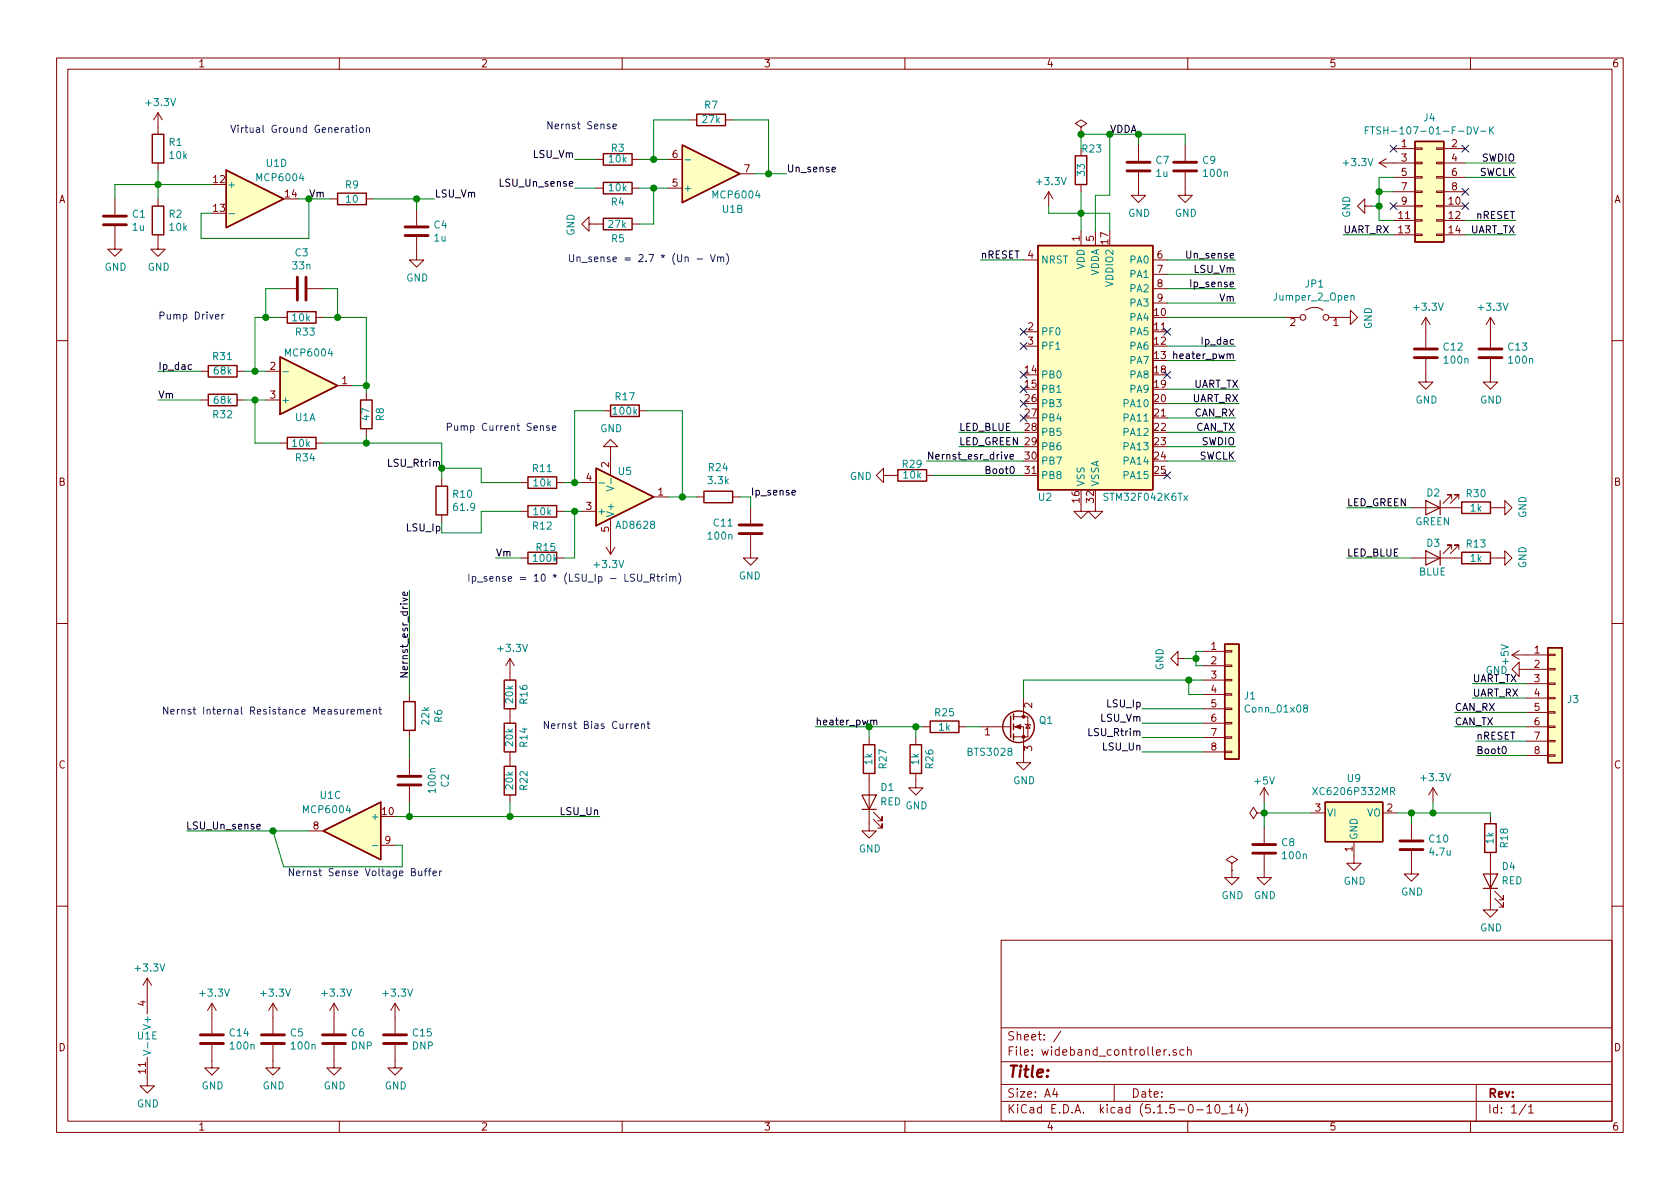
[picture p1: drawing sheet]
<svg xmlns="http://www.w3.org/2000/svg" width="297mm" height="210mm" viewBox="0 0 297 210" stroke-linecap="round" stroke-linejoin="round" font-family="sans-serif">
<g fill="none" stroke="#840000" stroke-width=".18">
<path d="M10 10.3h277v189.9h-277zM12 12.2h273v186.1h-273zM27.9 19.9v3.8M27.9 19.9l-.7 1.3M27.9 19.9l.8 1.3M60 10.3v1.9M110 10.3v1.9M160 10.3v1.9M210 10.3v1.9M260 10.3v1.9M20.3 40v4.1h1.3l-1.3 1.2-1.3-1.2h1.3M20.3 35.2v2.8"/>
<path d="M27.9 28.8v1.3M27.9 35.2v1.2M58.4 35.2h1.3M64.8 35.2h1.2M73.7 37.1v2.8M104.1 39.6v-1.3l-1.2 1.3 1.2 1.3v-1.3h2.6M105.4 33.3h1.3M105.4 28.2h1.3M111.8 33.3h1.2M111.8 28.2h1.2M111.8 39.6h1.2M118.1 33.3h2.5"/>
<path d="M118.1 28.2h2.5M121.9 21.2h1.3M128.3 21.2h1.2M130.8 30.7h2.5M185.4 33.9l-.7 1.3M185.4 33.9v2.5M185.4 33.9l.8 1.3M191.1 22.5l1.1-.7-1.1-.6-1 .6 1 .7v1.2M191.1 23.7h.1M191.1 32.6v1.3M201.3 30.5v4h1.3l-1.3 1.3-1.3-1.3h1.3M201.3 25.6v2.8"/>
<path d="M209.5 30.5v4h1.3l-1.3 1.3-1.2-1.3h1.2M209.5 25.6v2.8M241.3 36.4v-1.2l-1.3 1.2 1.3 1.3v-1.3h1.3M243.8 28.8h6.4M243.8 28.8l1.3 .8M245.1 28.1l-1.3 .7M246.4 26.3h3.8M246.4 36.4h3.8M246.4 39h3.8M246.4 31.4h3.8M246.4 33.9h3.8M250.2 38.9h1.3v.2h-1.3z"/>
<path d="M250.2 36.3h1.3v.3h-1.3zM250.2 31.2h1.3v.3h-1.3zM250.2 28.7h1.3v.3h-1.3zM250.2 26.2h1.3v.2h-1.3zM250.2 33.8h1.3v.2h-1.3zM254 38.9h1.3v.2h-1.3zM254 36.3h1.3v.3h-1.3zM254 31.2h1.3v.3h-1.3zM254 28.7h1.3v.3h-1.3zM254 26.2h1.3v.2h-1.3zM254 33.8h1.3v.2h-1.3zM255.3 26.3h3.8"/>
<path d="M255.3 36.4h3.8M255.3 39h3.8M255.3 28.8h3.8M255.3 31.4h3.8M255.3 33.9h3.8M27.9 41.5v2.6h1.3l-1.3 1.2-1.2-1.2h1.2M49.5 51h2.8M49.5 56.1h1.3M54.4 51h2.7M55.9 56.1h1.2M73.7 41.9v4.1h1.2l-1.2 1.2-1.3-1.2h1.3M181 58.7h2.5"/>
<path d="M181 46h2.5M191.1 40.9v2.5M193.7 40.9v2.5M203.8 46h2.6M203.8 48.5h2.6M203.8 51h2.6M203.8 53.6h2.6M227.3 56.1h2.6M230.9 54.9a2.53 2.53 0 0 1 3 0M234.9 56.1h3.9v1.3l1.2-1.3-1.2-1.2v1.2M246.4 41.5h3.8M250.2 41.4h1.3v.3h-1.3z"/>
<path d="M252.1 56.1l-.8 1.3M252.1 56.1v5.4M252.1 56.1l.8 1.3M254 41.4h1.3v.3h-1.3zM255.3 41.5h3.8M263.5 56.1v5.4M263.5 56.1l-.7 1.3M263.5 56.1l.8 1.3M10 60.2h2M35.6 65.7h1.2M35.6 70.7h1.2M41.9 65.7h1.3"/>
<path d="M41.9 70.7h1.3M47 65.7h2.5M47 70.7h2.5M49.5 78.4h1.3M55.9 78.4h1.2M59.7 68.2h2.5M64.8 69.5v1.2M64.8 75.8v1.3M106.7 72.6h1.2M107.9 79h-1.2l1.2-1.3 1.3 1.3h-1.3v5.1M113 72.6h1.3M181 61.2h2.5"/>
<path d="M252.1 63.5v4.1h1.3l-1.3 1.2-1.3-1.2h1.3M263.5 63.5v4.1h1.3l-1.3 1.2-1.2-1.2h1.2M285 60.2h2M78.1 84.7v1.3M78.1 91.1v1.2M92.1 98.7h1.2M92.1 85.3h1.2M92.1 90.4h1.2M98.4 98.7h1.3M98.4 85.3h1.3M98.4 90.4h1.3M102.9 85.3h2.5"/>
<path d="M102.9 90.4h2.5M107.2 96.8l.7 1.2M107.9 91.7v6.3M108.7 96.8l-.8 1.2M115.6 87.9h2.5M123.2 87.9h1.3M129.5 87.9h1.3M132.7 94.6v4.1h-1.3l1.3 1.2 1.3-1.2h-1.3M132.7 89.8v2.8M156.2 84.1v-1.3l-1.3 1.3 1.3 1.2v-1.2h2.5M163.8 84.1h1.3M191.1 89.1v1.3h1.3l-1.3 1.3-1.2-1.3h1.2"/>
<path d="M193.7 89.1v1.3h1.2l-1.2 1.3-1.3-1.3h1.3M249.6 89.8h8.8M249.6 98.7h8.8M256.7 88.3v-.8h-.8h.8l-1.6 1.5M256.7 97.1v-.7h-.8h.8l-1.6 1.5M257.9 88.3v-.8h-.7h.7l-1.5 1.5M257.9 97.1v-.7h-.7h.7l-1.5 1.5M263.5 98.7h2.6v-1.3l1.2 1.3-1.2 1.2v-1.2M263.5 89.8h2.6v-1.3l1.2 1.3-1.2 1.3v-1.3M10 110.3h2M90.2 116.5v3.8M90.2 116.5l-.8 1.2"/>
<path d="M90.2 116.5l.7 1.2M208.3 116.5v-1.3l-1.3 1.3 1.3 1.2v-1.2h1.2M212.7 115.2h3.8M212.7 117.7h3.8M216.5 117.6h1.3v.3h-1.3zM216.5 115.1h1.3v.2h-1.3zM267.3 115.8l1.3 .8M267.3 115.8h6.4M268.6 118.4v-1.3l-1.3 1.3 1.3 1.2v-1.2h5.1M268.6 115.1l-1.3 .7M273.7 118.2h1.3v.3h-1.3zM273.7 115.7h1.3v.2h-1.3z"/>
<path d="M285 110.3h2M72.4 122.8v1.3M72.4 129.2v1.2M72.4 134.2v2.8M72.4 139.1v2.8M90.2 125.3v2.6M90.2 133v2.5M153.7 136.8v10.1h1.2l-1.2 1.3-1.3-1.3h1.3M153.7 130.4v1.3M161.9 136.8v2.5h1.3l-1.3 1.3-1.2-1.3h1.2M161.9 130.4v1.3M163.2 128.5h1.3"/>
<path d="M169.5 128.5h1.3M173.4 128.5h5.3M179.2 128.5h1.8v6.4h1.2l-1.2 1.2-1.3-1.2h1.3M179.2 126.7h2.5v3.6h-2.5M181 123.4v3.3M181.2 128l.2 .1h.7l.1 .2M181.7 128.1l.4 .7h-.7zM212.7 120.3h3.8M212.7 122.8h3.8M212.7 125.3h3.8M212.7 127.9h3.8M212.7 130.4h3.8"/>
<path d="M212.7 133h3.8M216.5 127.8h1.3v.2h-1.3zM216.5 130.3h1.3v.3h-1.3zM216.5 132.8h1.3v.3h-1.3zM216.5 125.2h1.3v.3h-1.3zM216.5 120.1h1.3v.3h-1.3zM216.5 122.7h1.3v.2h-1.3zM223.5 139.3v2.6M223.5 139.3l-.7 1.3M223.5 139.3l.8 1.3M253.4 139.3l-.8 1.3M253.4 139.3v2.6"/>
<path d="M253.4 139.3l.7 1.3M269.9 128.5h3.8M269.9 120.9h3.8M269.9 123.4h3.8M269.9 126h3.8M269.9 131.1h3.8M269.9 133.6h3.8M273.7 128.4h1.3v.2h-1.3zM273.7 130.9h1.3v.3h-1.3zM273.7 133.5h1.3v.2h-1.3zM273.7 125.9h1.3v.2h-1.3zM273.7 120.8h1.3v.2h-1.3z"/>
<path d="M273.7 123.3h1.3v.3h-1.3zM54.6 146.9h2.5M67.3 149.5h2.5M90.2 140.6v1.3M154.4 144.9l1.6 1.5v-.7v.7h-.8M154.4 143.6l1.6 1.6v-.8v.8h-.8M217.8 152.6l1-.6-1-.6-1 .6 1 .6v1.3M217.8 153.9h.1M217.8 153.9v1.3h1.3l-1.3 1.3-1.3-1.3h1.3M222.2 143.8l-.6-1.1-.6 1.1 .6 1 .6-1h1.3M223.5 143.8h.1M223.5 151.1v4.1h1.3l-1.3 1.3-1.3-1.3h1.3"/>
<path d="M223.5 146.3v2.8M231.8 143.8h2.5M239.4 148.8v3.8h1.3l-1.3 1.3-1.3-1.3h1.3M244.5 143.8h2.5M249.6 150.5v4.1h1.2l-1.2 1.2-1.3-1.2h1.3M249.6 145.7v2.8M263.5 150.7v10.2h1.3l-1.3 1.3-1.2-1.3h1.2M263.5 144.4v1.3M264.3 158.9l1.5 1.5v-.8v.8h-.8M264.3 157.6l1.5 1.5v-.7v.7h-.8M10 160.2h2M26 173v6.3"/>
<path d="M26 173l-.7 1.2M26 173l.8 1.2M37.5 177.4v5.3M37.5 177.4l-.8 1.3M37.5 177.4l.7 1.3M48.3 177.4v5.3M48.3 177.4l-.8 1.3M48.3 177.4l.7 1.3M59.1 177.4v5.3M59.1 177.4l-.8 1.3M59.1 177.4l.7 1.3M69.8 177.4v5.3"/>
<path d="M69.8 177.4l-.7 1.3M69.8 177.4l.8 1.3M177 166.3h108v32h-108zM285 160.2h2M26 186.9v5.1h1.3l-1.3 1.3-1.2-1.3h1.2M37.5 184.8v4h1.2l-1.2 1.3-1.3-1.3h1.3M48.3 184.8v4h1.2l-1.2 1.3-1.3-1.3h1.3M59.1 184.8v4h1.2l-1.2 1.3-1.3-1.3h1.3M60 198.3v1.9M69.8 184.8v4h1.3l-1.3 1.3-1.2-1.3h1.2M110 198.3v1.9M160 198.3v1.9"/>
<path d="M177 194.8h108M177 191.8h108M177 187.8h108M177 181.8h108M186.5 192.5l-.4 1h1M186.8 193v1M187.6 182.3l-1.3 2M197 191.8v3M205.8 185.6v1M206.2 185.6l-.4 .3M206.8 186.5v.1M208 185.7a.37 .37 0 0 0-.6 .1l.1 .2 .5 .2 .1 .1-.3 .3-.4-.1"/>
<path d="M209.3 185.7l-.4-.1-.3 .3 .1 .6 .2 .1 .4-.1M210 185.7a.37 .37 0 0 1 .6 .1v.8M210 185.1v1.5M210 198.3v1.9M211.6 196.3h1.2M213.4 195.8l.4-.5v1.5M213.4 196.8h.8M215 195.4l.3-.1a.94 .94 0 0 1 0 1.5 .8 .8 0 0 1-.6-.6 .8 .8 0 0 1 .3-.8zM216 197h1.1M217.4 195.8l.4-.5v1.5M217.4 196.8h.8M219.2 195.2l-.4 1.1h.9"/>
<path d="M219.5 195.8v1M220.2 195.1a1.71 1.71 0 0 1 0 2.3M260 198.3v1.9M261 191.8v6.5M269.8 195.2l-1.2 2M270.3 195.8l.4-.5v1.5M270.3 196.8h.8"/>
<circle cx="230.4" cy="56.1" r=".51"/>
<circle cx="234.4" cy="56.1" r=".51"/>
</g>
<path d="M252.1 88.5l2.5 1.3-2.5 1.3zM252.1 97.4l2.5 1.3-2.5 1.2zM254.6 88.5v2.6M254.6 97.4v2.5M152.4 140.6h2.5l-1.2 2.5zM152.4 143.1h2.5M262.3 154.6h2.5l-1.3 2.5zM262.3 157.1h2.5" fill="none" stroke="#840000" stroke-width=".2"/>
<g fill="none" stroke="#840000" stroke-width=".25">
<path d="M26.9 36.4h2.1v5.1h-2.1zM26.9 23.7h2.1v5.1h-2.1zM40 30.1l10.2 5.1-10.2 5.1zM59.7 34.2h5.1v2h-5.1zM106.7 32.3h5.1v2h-5.1zM106.7 27.2h5.1v2h-5.1zM106.7 38.6h5.1v2h-5.1zM120.6 25.6l10.2 5.1-10.2 5.1zM123.2 20.2h5.1v2h-5.1zM190.1 27.6h2.1v5h-2.1zM250.2 25h5.1v17.8h-5.1zM50.8 55.1h5.1v2h-5.1z"/>
<path d="M183.5 43.4h20.3v43.2h-20.3zM36.8 64.6h5.1v2.1h-5.1zM36.8 69.7h5.1v2h-5.1zM49.5 63.1l10.2 5.1-10.2 5.1zM50.8 77.3h5.1v2.1h-5.1zM63.8 70.7h2v5.1h-2zM107.9 71.6h5.1v2.1h-5.1zM77.1 86h2v5.1h-2zM93.3 84.3h5.1v2.1h-5.1zM93.3 89.4h5.1v2h-5.1zM93.3 97.7h5.1v2h-5.1zM105.4 82.8l10.2 5.1-10.2 5.1z"/>
<path d="M124.5 86.9h5v2h-5zM158.7 83.1h5.1v2h-5.1zM258.4 97.7h5.1v2h-5.1zM258.4 88.8h5.1v2h-5.1zM216.5 113.9h2.6v20.3h-2.6zM273.7 114.5h2.5v20.4h-2.5zM71.4 124.1h2v5.1h-2zM89.2 120.3h2v5h-2zM89.2 127.9h2v5.1h-2zM89.2 135.5h2v5.1h-2zM152.7 131.7h2v5.1h-2zM160.9 131.7h2v5.1h-2z"/>
<path d="M164.5 127.5h5v2h-5zM178.7 126.6v3.8M179.2 126.2v1M179.2 128v1M179.2 129.8v1M57.1 146.9l10.2-5v10.1zM234.3 141.9h10.2v6.9h-10.2zM262.5 145.7h2v5h-2z"/>
<circle cx="180.1" cy="128.5" r="2.79"/>
</g>
<g fill="none" stroke="#840000" stroke-width=".51">
<path d="M18.3 39.7h4.1M18.3 38.2h4.1M199.3 30.2h4M199.3 28.7h4M207.5 30.2h4.1M207.5 28.7h4.1M52.6 49v4.1M54.1 49v4.1M71.6 41.7h4.1M71.6 40.1h4.1M250.1 63.2h4M250.1 61.7h4"/>
<path d="M261.5 63.2h4.1M261.5 61.7h4.1M130.7 94.4h4M130.7 92.8h4M70.4 137.3h4M70.4 138.8h4M221.5 150.9h4.1M221.5 149.3h4.1M247.5 150.2h4.1M247.5 148.7h4.1M35.4 184.5h4.1M35.4 183h4.1"/>
<path d="M46.2 184.5h4.1M46.2 183h4.1M57 184.5h4.1M57 183h4.1M67.8 184.5h4.1M67.8 183h4.1"/>
</g>
<g fill="#ffffc2" stroke="#ffffc2" stroke-width=".18">
<path d="M183.5 43.4h20.3v43.2h-20.3z"/>
<path d="M250.2 25h5.1v17.8h-5.1z"/>
<path d="M216.5 113.9h2.6v20.3h-2.6z"/>
<path d="M57.1 146.9l10.2-5v10.1z"/>
<path d="M105.4 82.8l10.2 5.1-10.2 5.1z"/>
<path d="M273.7 114.5h2.5v20.4h-2.5z"/>
<path d="M234.3 141.9h10.2v6.9h-10.2z"/>
<path d="M40 30.1l10.2 5.1-10.2 5.1z"/>
<path d="M49.5 63.1l10.2 5.1-10.2 5.1z"/>
<path d="M120.6 25.6l10.2 5.1-10.2 5.1z"/>
</g>
<g fill="none" stroke="#008484" stroke-width=".18">
<path d="M40.5 37.8h1M121.1 28.3h1M241.4 23h.4M242 22.4h-.6v1.3M242.3 22.4h.8M242.7 22.4v1.3M244.1 22.5l-.5-.1-.1 .1v.4l.5 .3 .1 .3-.2 .2-.5-.1M261.8 23.2h1M263.4 22.4v1.3M263.6 23l.5 .7M264.1 22.4l-.7 .8M238.9 52.4l.2-.2 .3 .1v.8"/>
<path d="M50 65.7h1M105.9 85.4h1M107.2 85.9l1.3 .5-1.3 .4M108 84.6v.9M230.7 125.2l-.2-.1v-.3l.2-.1h.4v.4l-.5 .2-.1 .1v.3l.2 .2h.4l.1-.2-.1-.4-.1-.1M232.1 139.3l.8 1.2M232.9 139.3l-.8 1.2M245.9 139.9l.7-.1v-.4l-.2-.1h-.5v1.2M246.2 139.9l.4 .6M65.8 149.5h1M25.3 185.7l1.3 .5-1.3 .4M26.1 184.4v.9"/>
</g>
<g fill="#840000" stroke="#840000" stroke-width=".18">
<path d="M179.5 128.5l1-.4v.8z"/>
<circle cx="181" cy="130.3" r=".25"/>
<circle cx="181" cy="126.7" r=".25"/>
</g>
<g fill="none" stroke="#008400" stroke-width=".18">
<path d="M27.9 30.1v5.1M37.5 32.6h-17.2v2.6M52.7 35.2h5.7M54.6 35.2v7h-19v-4.5h1.9M66 35.2h10.8M73.7 35.2v1.9M101.6 33.3h3.8M101.6 28.2h3.8M113 33.3h5.1M113 28.2h5.1M115.6 33.3v6.3h-2.6M121.9 21.2h-6.3v7"/>
<path d="M129.5 21.2h6.4v9.5M133.3 30.7h5.8M185.4 36.4v1.3h10.8v3.2M191.1 33.9v7M196.2 23.7v10.8h-2.5v6.4M201.3 23.7v1.9M209.5 25.6v-1.9h-18.4v2.6M242.6 36.4h1.2M243.8 33.9h2.6M246.4 31.4h-2.6v7.6h2.6M259.1 39h8.9M259.1 28.8h8.9"/>
<path d="M259.1 31.4h8.9M49.5 56.1h-4.4v9.6M49.5 51h-2.5v5.1M57.1 56.1h7.7v13.4M57.1 51h2.6v5.1M173.4 46h7.6M206.4 46h12M206.4 56.1h20.9M206.4 48.5h12M206.4 51h12M206.4 53.6h12M237.5 41.5h8.9"/>
<path d="M259.1 41.5h8.9M27.9 70.7h7.7M27.9 65.7h7.7M43.2 70.7h3.8M43.2 65.7h3.8M45.1 70.7v7.7h4.4M57.1 78.4h21v6.3M62.2 68.2h2.6M64.8 77.1v1.3M106.7 72.6h-5.1v12.7M114.3 72.6h6.3v15.3M169.5 76.4h11.5"/>
<path d="M169.5 79h11.5M206.4 73.9h12M206.4 76.4h12M206.4 79h12M206.4 63.7h12M206.4 61.2h12M206.4 71.4h12.7M206.4 68.8h12.7M78.1 82.8h7v2.5h7M87.6 98.7h4.5M92.1 90.4h-7v3.8h-7M99.7 85.3h3.2"/>
<path d="M99.7 90.4h3.2M101.6 90.4v8.3h-1.9M118.1 87.9h5.1M130.8 87.9h1.9v1.9M163.8 81.5h17.2M165.1 84.1h15.9M206.4 81.5h12M238.1 89.8h11.5M238.1 98.7h11.5M72.4 104.4v18.4M209.5 116.5h2M212.7 115.2h-1.2v2.5h1.2"/>
<path d="M72.4 130.4v3.8M144.1 128.5h19.1M153.7 128.5v1.9M161.9 128.5v1.9M170.8 128.5h2.6M201.9 133h10.8M201.9 130.4h10.8M201.9 127.9h10.8M201.9 125.3h10.8M210.2 120.3v2.5h2.5M212.7 120.3h-31.7v3.1M257.2 128.5h12.7"/>
<path d="M257.2 126h12.7M260.3 120.9h9.6M260.3 123.4h9.6M261 133.6h8.9M261 131.1h8.9M33 146.9h21.6M48.3 146.9l1.9 6.4h20.9v-3.8h-1.3M69.8 144.4h36.2M72.4 141.9v2.5M90.2 141.9v2.5M223.5 143.8h8.3M223.5 141.9v4.4"/>
<path d="M247 143.8h16.5v.6M249.6 143.8v1.9M253.4 141.9v1.9"/>
</g>
<g fill="none" stroke="#000" stroke-width=".18">
<path d="M147.1 30l.6-.1v-.3h-.4l-.2 .1 .1 .6h.5M33.9 64.5h-.4l-.2 .2 .1 .6h.5M207.5 62.7l.2-.1h.3l.1 .8M207.5 62.1v1.3M140 87.1l.6-.1v-.2l-.4-.1-.2 .2 .1 .6h.5M177.6 80.4l.3 .8 .3-.8M178.6 80.8l.6-.1-.1-.3h-.3l-.2 .1v.6h.5M178.7 82.6l.2-.1a.67 .67 0 0 1 .4 .6 .67 .67 0 0 1-.4 .6l-.3-.2v-.2zM70.8 119h1.3l-1.3 .7h1.3M72 104.7l.1 .4-.2 .2-.6-.1v-.5h.2l.1 .6M153.9 127.5l.2-.2 .3 .1 .1 .8M154.5 127.5l.2-.2 .3 .1v.8"/>
<path d="M265.7 132.1l.2-.1a.67 .67 0 0 1 .4 .6 .67 .67 0 0 1-.4 .7l-.3-.3v-.2z"/>
</g>
<g fill="none" stroke="#0000c2" stroke-width=".18">
<path d="M62.1 22.6h.5M62.3 22.1v1.1l.3 .2M63 22.1v.2M63 22.6v.8M63.7 22.6h.3l.2 .2-.1 .6h-.3l-.2-.1zM64.8 22.7l.1-.1h.4v.8M64.8 22.6v.8M107.8 22l-.3-.1-.2 .2 .1 .2 .4 .1v.3h-.5M108.4 22.3l.6-.1-.1-.2-.3-.1-.2 .2v.6h.5M38.1 56l.6-.1v-.3h-.4l-.2 .2 .1 .6h.5M39.2 55.6v.8M39.6 55.6l-.4 .2"/>
<path d="M123.3 45.8h.9M125.6 45l.4 1.3 .5-1.3M126.9 45.6l.2-.2 .3 .1v.8M126.9 45.4v.9M127.4 45.6l.2-.2 .3 .1 .1 .8M128.4 44.8a1.4 1.4 0 0 1 0 2M95.6 75.4l.1-.1h.3l.1 .8M97.1 75.3h-.3l-.2 .2 .1 .1 .4 .2v.3h-.5M97.7 75.7l.6-.1-.1-.3h-.3l-.2 .2v.6h.5M112.7 101.5v1.1l.3 .2 .3-.1 .2-.1v-1.1M113.8 102.9h.9M115 102.2l.6-.1 .1-.5-.2-.1h-.5v1.3"/>
<path d="M115.3 102.2l.4 .6M116.1 101.9h.5M116.3 101.5v1.1l.3 .2M117 101.9v.9M117.4 101.9l-.4 .3M117.8 101.5v.1M117.8 101.9v.9M118.4 102.1l.2-.2 .3 .1v.8M118.4 101.9v.9M118.9 102.1l.3-.2 .3 .1v.8M120 101.3a1.47 1.47 0 0 1 0 2M61.4 125.4v.9"/>
<path d="M61.7 125.4l-.2 .1-.1 .2M62.1 125.9l.6-.2-.1-.2-.3-.1-.2 .2 .1 .6h.4M63.2 125.6l.2-.2 .3 .1 .1 .8M63.2 125.4v.9M63.8 125.6l.2-.2 .3 .1v.8M64.9 125.9l.6-.2-.1-.2-.4-.1-.1 .2v.6h.5M66 125.6l.2-.2 .3 .1v.8M66 125.4v.9M67 125.4h.5M67.2 125v1.1l.3 .2M112.3 128.4l.6-.1-.1-.3h-.3l-.2 .2v.6h.5M113.4 128.1l.2-.1h.3l.1 .8"/>
<path d="M113.4 128v.8M114.4 128h.5M114.6 127.6v1l.3 .2M74 154l.1 .8 .3 .1 .2-.2M74.6 154v.9M75 154h.5M75.5 153.6l-.3 .2v1.1M75.7 154h.5M76.2 153.6l-.3 .2v1.1M76.6 154.4l.6-.1-.1-.2-.3-.1-.2 .2v.6h.5M77.7 154v.9M78.1 154l-.3 .1-.1 .1"/>
</g>
<g fill="#008400" stroke="#008400" stroke-width=".25">
<circle cx="210.2" cy="120.3" r=".51"/>
<circle cx="135.9" cy="30.7" r=".51"/>
<circle cx="115.6" cy="33.3" r=".51"/>
<circle cx="191.1" cy="37.7" r=".51"/>
<circle cx="54.6" cy="35.2" r=".51"/>
<circle cx="249.6" cy="143.8" r=".51"/>
<circle cx="161.9" cy="128.5" r=".51"/>
<circle cx="101.6" cy="85.3" r=".51"/>
<circle cx="64.8" cy="78.4" r=".51"/>
<circle cx="211.5" cy="116.5" r=".51"/>
<circle cx="27.9" cy="32.6" r=".51"/>
<circle cx="90.2" cy="144.4" r=".51"/>
<circle cx="120.7" cy="87.9" r=".51"/>
<circle cx="72.4" cy="144.4" r=".51"/>
<circle cx="101.6" cy="90.4" r=".51"/>
<circle cx="59.7" cy="56.1" r=".51"/>
<circle cx="47" cy="56.1" r=".51"/>
<circle cx="78.1" cy="82.8" r=".51"/>
<circle cx="243.8" cy="36.4" r=".51"/>
<circle cx="243.8" cy="33.9" r=".51"/>
<circle cx="73.7" cy="35.2" r=".51"/>
<circle cx="191.1" cy="23.7" r=".51"/>
<circle cx="253.4" cy="143.8" r=".51"/>
<circle cx="201.3" cy="23.7" r=".51"/>
<circle cx="196.2" cy="23.7" r=".51"/>
<circle cx="223.5" cy="143.8" r=".51"/>
<circle cx="115.6" cy="28.2" r=".51"/>
<circle cx="48.3" cy="146.9" r=".51"/>
<circle cx="45.1" cy="70.7" r=".51"/>
<circle cx="64.8" cy="68.2" r=".51"/>
<circle cx="45.1" cy="65.7" r=".51"/>
</g>
<g fill="none" stroke="#000084" stroke-width=".18">
<path d="M245.8 25.7l1.2 1.2M245.8 35.8l1.2 1.3M247 25.7l-1.2 1.2M247 35.8l-1.2 1.3M258.5 35.8l1.2 1.3M258.5 33.3l1.2 1.2M258.5 25.7l1.2 1.2M259.7 35.8l-1.2 1.3M259.7 33.3l-1.2 1.2M259.7 25.7l-1.2 1.2M180.4 58.1l1.2 1.2M181.6 58.1l-1.2 1.2"/>
<path d="M205.8 58.1l1.2 1.2M207 58.1l-1.2 1.2M180.4 73.3l1.2 1.2M180.4 70.8l1.2 1.2M180.4 68.2l1.2 1.2M180.4 65.7l1.2 1.2M180.4 60.6l1.2 1.2M181.6 73.3l-1.2 1.2M181.6 70.8l-1.2 1.2M181.6 68.2l-1.2 1.2M181.6 65.7l-1.2 1.2M181.6 60.6l-1.2 1.2"/>
<path d="M205.8 65.7l1.2 1.2M207 65.7l-1.2 1.2M205.8 83.5l1.2 1.2M207 83.5l-1.2 1.2"/>
</g>
<text font-size="2.8" fill="#840000" x="178" y="190.5">Title:</text>
<g font-size="2.1" fill="#840000">
<text x="178" y="184">Sheet: /</text>
<text x="178" y="186.7">File: wideband_controller.sch</text>
<text x="178" y="196.9">KiCad E.D.A. kicad (5.1.5-0-10_14)</text>
<text x="178" y="194.1">Size: A4</text>
<text x="200" y="194.1">Date:</text>
<text x="263" y="194.1">Rev:</text>
<text x="263" y="196.9">Id: 1/1</text>
</g>
<g font-size="1.8" fill="#840000">
<text x="35" y="11.9">1</text>
<text x="85" y="11.9">2</text>
<text x="135" y="11.9">3</text>
<text x="185" y="11.9">4</text>
<text x="235" y="11.9">5</text>
<text x="285" y="11.9">6</text>
<text x="118.9" y="27.9">6</text>
<text x="247.8" y="26">1</text>
<text x="247.8" y="28.6">3</text>
<text x="256.7" y="26">2</text>
<text x="256.7" y="28.6">4</text>
<text x="10.4" y="35.9">A</text>
<text x="37.8" y="32.4">12</text>
<text x="50.5" y="34.9">14</text>
<text x="118.9" y="33">5</text>
<text x="131.6" y="30.5">7</text>
<text x="247.8" y="31.1">5</text>
<text x="247.8" y="33.6">7</text>
<text x="256.7" y="31.1">6</text>
<text x="256.7" y="33.6">8</text>
<text x="285.4" y="35.9">A</text>
<text x="37.8" y="37.5">13</text>
<text x="247.3" y="38.7">11</text>
<text x="247.3" y="41.3">13</text>
<text x="247.8" y="36.2">9</text>
<text x="256.2" y="36.2">10</text>
<text x="256.2" y="38.7">12</text>
<text x="256.2" y="41.3">14</text>
<text x="181.8" y="45.7">4</text>
<text x="190.9" y="42.6" transform="rotate(-90 190.9 42.6)">1</text>
<text x="193.4" y="42.6" transform="rotate(-90 193.4 42.6)">5</text>
<text x="196" y="43.1" transform="rotate(-90 196 43.1)">17</text>
<text x="204.6" y="45.7">6</text>
<text x="204.6" y="48.3">7</text>
<text x="204.6" y="50.8">8</text>
<text x="204.6" y="53.3">9</text>
<text x="181.8" y="58.4">2</text>
<text x="204.1" y="55.9">10</text>
<text x="204.1" y="58.4">11</text>
<text x="228.1" y="57.7">2</text>
<text x="235.7" y="57.7">1</text>
<text x="47.8" y="65.4">2</text>
<text x="181.8" y="61">3</text>
<text x="204.1" y="61">12</text>
<text x="204.1" y="63.5">13</text>
<text x="47.8" y="70.5">3</text>
<text x="60.5" y="67.9">1</text>
<text x="181.3" y="66">14</text>
<text x="181.3" y="68.6">15</text>
<text x="181.3" y="71.1">26</text>
<text x="204.1" y="66">18</text>
<text x="204.1" y="68.6">19</text>
<text x="204.1" y="71.1">20</text>
<text x="181.3" y="73.7">27</text>
<text x="181.3" y="76.2">28</text>
<text x="204.1" y="73.7">21</text>
<text x="204.1" y="76.2">22</text>
<text x="107.7" y="82.6" transform="rotate(-90 107.7 82.6)">2</text>
<text x="181.3" y="81.3">30</text>
<text x="181.3" y="83.8">31</text>
<text x="204.1" y="78.7">23</text>
<text x="204.1" y="81.3">24</text>
<text x="204.1" y="83.8">25</text>
<text x="10.4" y="85.9">B</text>
<text x="103.7" y="85.1">4</text>
<text x="116.4" y="87.6">1</text>
<text x="190.9" y="88.8" transform="rotate(-90 190.9 88.8)">16</text>
<text x="193.4" y="88.8" transform="rotate(-90 193.4 88.8)">32</text>
<text x="285.4" y="85.9">B</text>
<text x="103.7" y="90.2">3</text>
<text x="107.7" y="94.1" transform="rotate(-90 107.7 94.1)">5</text>
<text x="214.1" y="114.9">1</text>
<text x="214.1" y="117.5">2</text>
<text x="271.3" y="115.6">1</text>
<text x="271.3" y="118.1">2</text>
<text x="182.5" y="125.2" transform="rotate(-90 182.5 125.2)">2</text>
<text x="214.1" y="120">3</text>
<text x="214.1" y="122.5">4</text>
<text x="214.1" y="125.1">5</text>
<text x="271.3" y="120.6">3</text>
<text x="271.3" y="123.2">4</text>
<text x="271.3" y="125.7">5</text>
<text x="174.1" y="130">1</text>
<text x="214.1" y="127.6">6</text>
<text x="214.1" y="130.2">7</text>
<text x="271.3" y="128.3">6</text>
<text x="271.3" y="130.8">7</text>
<text x="10.4" y="135.9">C</text>
<text x="182.5" y="132.8" transform="rotate(-90 182.5 132.8)">3</text>
<text x="214.1" y="132.7">8</text>
<text x="271.3" y="133.3">8</text>
<text x="285.4" y="135.9">C</text>
<text x="232.6" y="143.5">3</text>
<text x="245.3" y="143.5">2</text>
<text x="55.4" y="146.7">8</text>
<text x="67.6" y="144.1">10</text>
<text x="68.1" y="149.2">9</text>
<text x="239.1" y="150.6" transform="rotate(-90 239.1 150.6)">1</text>
<text x="25.8" y="177.9" transform="rotate(-90 25.8 177.9)">4</text>
<text x="10.4" y="185.9">D</text>
<text x="285.4" y="185.9">D</text>
<text x="25.8" y="189.8" transform="rotate(-90 25.8 189.8)">11</text>
<text x="35" y="199.9">1</text>
<text x="85" y="199.9">2</text>
<text x="135" y="199.9">3</text>
<text x="185" y="199.9">4</text>
<text x="235" y="199.9">5</text>
<text x="285" y="199.9">6</text>
</g>
<g font-size="1.8" fill="#008484">
<text x="26" y="18.8">+3.3V</text>
<text x="124.3" y="21.8">27k</text>
<text x="124.6" y="19.2">R7</text>
<text x="244.1" y="23.8">FTSH-107-01-F-DV-K</text>
<text x="251.8" y="21.5">J4</text>
<text x="29.9" y="25.8">R1</text>
<text x="30" y="28.1">10k</text>
<text x="47.1" y="29.5">U1D</text>
<text x="107.7" y="28.7">10k</text>
<text x="108.1" y="26.8">R3</text>
<text x="191.4" y="27">R23</text>
<text x="204.4" y="29">C7</text>
<text x="212.7" y="29">C9</text>
<text x="237.7" y="29.4">+3.3V</text>
<text x="40.1" y="33.3">+</text>
<text x="45.6" y="32">MCP6004</text>
<text x="61.1" y="33.3">R9</text>
<text x="61.3" y="35.9">10</text>
<text x="107.7" y="33.8">10k</text>
<text x="120.8" y="33.9">+</text>
<text x="126.2" y="35.1">MCP6004</text>
<text x="183.5" y="32.7">+3.3V</text>
<text x="191.8" y="31" transform="rotate(-90 191.8 31)">33</text>
<text x="204.4" y="31.3">1u</text>
<text x="212.9" y="31.3">100n</text>
<text x="23.4" y="38.5">C1</text>
<text x="23.5" y="40.8">1u</text>
<text x="29.9" y="38.5">R2</text>
<text x="30" y="40.8">10k</text>
<text x="76.8" y="40.4">C4</text>
<text x="101.6" y="41.7" transform="rotate(-90 101.6 41.7)">GND</text>
<text x="107.6" y="40.3">27k</text>
<text x="108.1" y="36.4">R4</text>
<text x="127.8" y="37.6">U1B</text>
<text x="199.5" y="38.3">GND</text>
<text x="207.7" y="38.3">GND</text>
<text x="238.7" y="38.5" transform="rotate(-90 238.7 38.5)">GND</text>
<text x="18.5" y="47.9">GND</text>
<text x="26.1" y="47.9">GND</text>
<text x="51.8" y="47.6">33n</text>
<text x="52.2" y="45.3">C3</text>
<text x="76.8" y="42.7">1u</text>
<text x="108.2" y="42.8">R5</text>
<text x="184" y="46.6">NRST</text>
<text x="191.8" y="47.7" transform="rotate(-90 191.8 47.7)">VDD</text>
<text x="199.9" y="46.6">PA0</text>
<text x="71.8" y="49.8">GND</text>
<text x="194.3" y="48.9" transform="rotate(-90 194.3 48.9)">VDDA</text>
<text x="196.8" y="50.5" transform="rotate(-90 196.8 50.5)">VDDIO2</text>
<text x="199.9" y="49.1">PA1</text>
<text x="199.9" y="51.7">PA2</text>
<text x="225.5" y="53.2">Jumper_2_Open</text>
<text x="230.8" y="50.8">JP1</text>
<text x="51.8" y="56.8">10k</text>
<text x="52.3" y="59.4">R33</text>
<text x="184" y="59.3">PF0</text>
<text x="199.9" y="56.8">PA4</text>
<text x="199.9" y="59.3">PA5</text>
<text x="199.9" y="54.2">PA3</text>
<text x="242.6" y="58.2" transform="rotate(-90 242.6 58.2)">GND</text>
<text x="250.1" y="55">+3.3V</text>
<text x="261.6" y="55">+3.3V</text>
<text x="37.7" y="63.7">R31</text>
<text x="50.7" y="63">MCP6004</text>
<text x="184" y="61.8">PF1</text>
<text x="199.9" y="61.8">PA6</text>
<text x="199.9" y="64.4">PA7</text>
<text x="255.3" y="62">C12</text>
<text x="255.5" y="64.3">100n</text>
<text x="266.7" y="62">C13</text>
<text x="266.9" y="64.3">100n</text>
<text x="37.9" y="66.2">68k</text>
<text x="37.9" y="71.4">68k</text>
<text x="49.7" y="71.4">+</text>
<text x="108.9" y="70.8">R17</text>
<text x="184" y="66.9">PB0</text>
<text x="184" y="69.5">PB1</text>
<text x="199.9" y="66.9">PA8</text>
<text x="199.9" y="69.5">PA9</text>
<text x="250.3" y="71.4">GND</text>
<text x="261.7" y="71.4">GND</text>
<text x="37.7" y="74">R32</text>
<text x="52.2" y="74.5">U1A</text>
<text x="65.3" y="74.2" transform="rotate(-90 65.3 74.2)">47</text>
<text x="67.9" y="74.4" transform="rotate(-90 67.9 74.4)">R8</text>
<text x="106.1" y="76.4">GND</text>
<text x="108.5" y="73.3">100k</text>
<text x="184" y="72">PB3</text>
<text x="184" y="74.5">PB4</text>
<text x="184" y="77.1">PB5</text>
<text x="198.9" y="72">PA10</text>
<text x="198.9" y="74.5">PA11</text>
<text x="198.9" y="77.1">PA12</text>
<text x="51.8" y="79">10k</text>
<text x="52.3" y="81.6">R34</text>
<text x="94.3" y="83.5">R11</text>
<text x="109.4" y="84">U5</text>
<text x="125.3" y="83.3">R24</text>
<text x="159.6" y="82.7">R29</text>
<text x="184" y="79.6">PB6</text>
<text x="184" y="82.2">PB7</text>
<text x="198.9" y="79.6">PA13</text>
<text x="198.9" y="82.2">PA14</text>
<text x="80.2" y="88">R10</text>
<text x="94.4" y="86">10k</text>
<text x="125.3" y="85.6">3.3k</text>
<text x="150.3" y="84.9">GND</text>
<text x="159.8" y="84.6">10k</text>
<text x="183.7" y="88.6">U2</text>
<text x="184" y="84.7">PB8</text>
<text x="191.8" y="86.1" transform="rotate(-90 191.8 86.1)">VSS</text>
<text x="194.3" y="86.1" transform="rotate(-90 194.3 86.1)">VSSA</text>
<text x="195.6" y="88.6">STM32F042K6Tx</text>
<text x="198.9" y="84.7">PA15</text>
<text x="252.3" y="87.8">D2</text>
<text x="259.4" y="87.9">R30</text>
<text x="80.3" y="90.3">61.9</text>
<text x="94.3" y="93.6">R12</text>
<text x="94.4" y="91.1">10k</text>
<text x="105.5" y="91.1">+</text>
<text x="108.6" y="91.6" transform="rotate(-90 108.6 91.6)">V+</text>
<text x="109.2" y="93.5">AD8628</text>
<text x="125.3" y="95.4">100n</text>
<text x="126.2" y="93.1">C11</text>
<text x="250.2" y="92.9">GREEN</text>
<text x="260" y="90.5">1k</text>
<text x="269.9" y="91.6" transform="rotate(-90 269.9 91.6)">GND</text>
<text x="94.4" y="99.4">100k</text>
<text x="94.9" y="97.5">R15</text>
<text x="105.2" y="100.5">+3.3V</text>
<text x="250.9" y="101.8">BLUE</text>
<text x="252.3" y="96.7">D3</text>
<text x="259.4" y="96.8">R13</text>
<text x="260" y="99.4">1k</text>
<text x="269.9" y="100.5" transform="rotate(-90 269.9 100.5)">GND</text>
<text x="130.6" y="102.5">GND</text>
<text x="88.2" y="115.3">+3.3V</text>
<text x="205.7" y="118.5" transform="rotate(-90 205.7 118.5)">GND</text>
<text x="266.8" y="117.4" transform="rotate(-90 266.8 117.4)">+5V</text>
<text x="90.7" y="124.3" transform="rotate(-90 90.7 124.3)">20k</text>
<text x="93.3" y="124.4" transform="rotate(-90 93.3 124.4)">R16</text>
<text x="220" y="123.7">J1</text>
<text x="277.2" y="124.3">J3</text>
<text x="75.9" y="128.1" transform="rotate(-90 75.9 128.1)">22k</text>
<text x="78.2" y="127.7" transform="rotate(-90 78.2 127.7)">R6</text>
<text x="90.7" y="131.9" transform="rotate(-90 90.7 131.9)">20k</text>
<text x="165.4" y="126.7">R25</text>
<text x="166" y="129.2">1k</text>
<text x="183.8" y="128">Q1</text>
<text x="220.5" y="126">Conn_01x08</text>
<text x="93.3" y="132" transform="rotate(-90 93.3 132)">R14</text>
<text x="154.2" y="135.2" transform="rotate(-90 154.2 135.2)">1k</text>
<text x="156.8" y="135.9" transform="rotate(-90 156.8 135.9)">R27</text>
<text x="162.5" y="135.2" transform="rotate(-90 162.5 135.2)">1k</text>
<text x="165" y="135.9" transform="rotate(-90 165 135.9)">R26</text>
<text x="171.3" y="133.6">BTS3028</text>
<text x="53.8" y="143.8">MCP6004</text>
<text x="56.7" y="141.3">U1C</text>
<text x="77" y="140" transform="rotate(-90 77 140)">100n</text>
<text x="79.3" y="139.2" transform="rotate(-90 79.3 139.2)">C2</text>
<text x="90.7" y="139.5" transform="rotate(-90 90.7 139.5)">20k</text>
<text x="93.3" y="139.7" transform="rotate(-90 93.3 139.7)">R22</text>
<text x="155.6" y="142.4">RED</text>
<text x="155.8" y="139.9">D1</text>
<text x="160.1" y="143.1">GND</text>
<text x="179.1" y="138.7">GND</text>
<text x="221.9" y="138.7">+5V</text>
<text x="232.8" y="140.6">XC6206P332MR</text>
<text x="238.3" y="138.3">U9</text>
<text x="251.4" y="138.1">+3.3V</text>
<text x="66.1" y="145">+</text>
<text x="226.6" y="149.6">C8</text>
<text x="234.6" y="144.4">VI</text>
<text x="240" y="148.6" transform="rotate(-90 240 148.6)">GND</text>
<text x="241.7" y="144.4">VO</text>
<text x="252.8" y="149">C10</text>
<text x="264.1" y="149.2" transform="rotate(-90 264.1 149.2)">1k</text>
<text x="266.6" y="149.8" transform="rotate(-90 266.6 149.8)">R18</text>
<text x="151.8" y="150.7">GND</text>
<text x="226.9" y="151.9">100n</text>
<text x="252.9" y="151.3">4.7u</text>
<text x="265.6" y="153.8">D4</text>
<text x="216" y="159">GND</text>
<text x="221.7" y="159">GND</text>
<text x="237.6" y="156.5">GND</text>
<text x="247.7" y="158.4">GND</text>
<text x="265.5" y="156.4">RED</text>
<text x="261.7" y="164.7">GND</text>
<text x="24.1" y="171.8">+3.3V</text>
<text x="35.5" y="176.2">+3.3V</text>
<text x="46.3" y="176.2">+3.3V</text>
<text x="57.1" y="176.2">+3.3V</text>
<text x="67.9" y="176.2">+3.3V</text>
<text x="24.3" y="183.8">U1E</text>
<text x="26.7" y="181.7" transform="rotate(-90 26.7 181.7)">V+</text>
<text x="40.7" y="183.3">C14</text>
<text x="40.8" y="185.6">100n</text>
<text x="51.4" y="183.3">C5</text>
<text x="51.6" y="185.6">100n</text>
<text x="62.1" y="185.6">DNP</text>
<text x="62.2" y="183.3">C6</text>
<text x="72.9" y="185.6">DNP</text>
<text x="73.1" y="183.3">C15</text>
<text x="24.2" y="195.8">GND</text>
<text x="35.6" y="192.7">GND</text>
<text x="46.4" y="192.7">GND</text>
<text x="57.2" y="192.7">GND</text>
<text x="68" y="192.7">GND</text>
</g>
<g font-size="1.8" fill="#0000c2">
<text x="40.6" y="23.5">Virtual Ground Generation</text>
<text x="96.5" y="22.9">Nernst Sense</text>
<text x="100.3" y="46.3">Un_sense = 2.7 * (Un - Vm)</text>
<text x="27.9" y="56.5">Pump Driver</text>
<text x="78.7" y="76.2">Pump Current Sense</text>
<text x="82.5" y="102.9">Ip_sense = 10 * (LSU_Ip - LSU_Rtrim)</text>
<text x="28.6" y="126.4">Nernst Internal Resistance Measurement</text>
<text x="95.9" y="128.9">Nernst Bias Current</text>
<text x="50.8" y="154.9">Nernst Sense Voltage Buffer</text>
</g>
<g font-size="1.8">
<text x="196.2" y="23.5">VDDA</text>
<text x="94.3" y="27.9">LSU_Vm</text>
<text x="262" y="28.6">SWDIO</text>
<text x="54.6" y="34.9">Vm</text>
<text x="76.8" y="34.9">LSU_Vm</text>
<text x="88.7" y="33">LSU_Un_sense</text>
<text x="139.1" y="30.5">Un_sense</text>
<text x="261.5" y="31.1">SWCLK</text>
<text x="237.5" y="41.3">UART_RX</text>
<text x="259.8" y="41.3">UART_TX</text>
<text x="261" y="38.7">nRESET</text>
<text x="173.4" y="45.7">nRESET</text>
<text x="210.1" y="45.7">Un_sense</text>
<text x="210.9" y="50.8">Ip_sense</text>
<text x="211.2" y="48.3">LSU_Vm</text>
<text x="215.7" y="53.3">Vm</text>
<text x="27.9" y="65.4">Ip_dac</text>
<text x="208.1" y="63.5">heater_pwm</text>
<text x="212.8" y="61">Ip_dac</text>
<text x="27.9" y="70.5">Vm</text>
<text x="210.7" y="71.1">UART_RX</text>
<text x="210.9" y="68.6">UART_TX</text>
<text x="169.5" y="76.2">LED_BLUE</text>
<text x="211.2" y="73.7">CAN_RX</text>
<text x="211.4" y="76.2">CAN_TX</text>
<text x="69" y="82.5">LSU_Rtrim</text>
<text x="163.8" y="81.3">Nernst_esr_drive</text>
<text x="169.5" y="78.7">LED_GREEN 29</text>
<text x="174" y="83.8">Boot0</text>
<text x="212" y="81.3">SWCLK</text>
<text x="212.4" y="78.7">SWDIO</text>
<text x="132.7" y="87.6">Ip_sense</text>
<text x="238.1" y="89.5">LED_GREEN</text>
<text x="72" y="94">LSU_Ip</text>
<text x="87.6" y="98.4">Vm</text>
<text x="238.1" y="98.4">LED_BLUE</text>
<text x="72.1" y="118.8" transform="rotate(-90 72.1 118.8)">Nernst_esr_drive</text>
<text x="262.7" y="119.2">GND</text>
<text x="195.8" y="125.1">LSU_Ip</text>
<text x="257.2" y="125.7">CAN_RX</text>
<text x="260.3" y="120.6">UART_TX</text>
<text x="260.3" y="123.2">UART_RX</text>
<text x="192.8" y="130.2">LSU_Rtrim</text>
<text x="194.7" y="127.6">LSU_Vm</text>
<text x="257.2" y="128.3">CAN_TX</text>
<text x="261" y="130.8">nRESET</text>
<text x="195" y="132.7">LSU_Un</text>
<text x="261" y="133.3">Boot0</text>
<text x="33.5" y="146.7">LSU_Un_sense</text>
<text x="99.2" y="144.1">LSU_Un</text>
</g>
<text font-size="1.8" fill="#008400" x="144.1" y="128.3">heater_pwm</text>
</svg>
